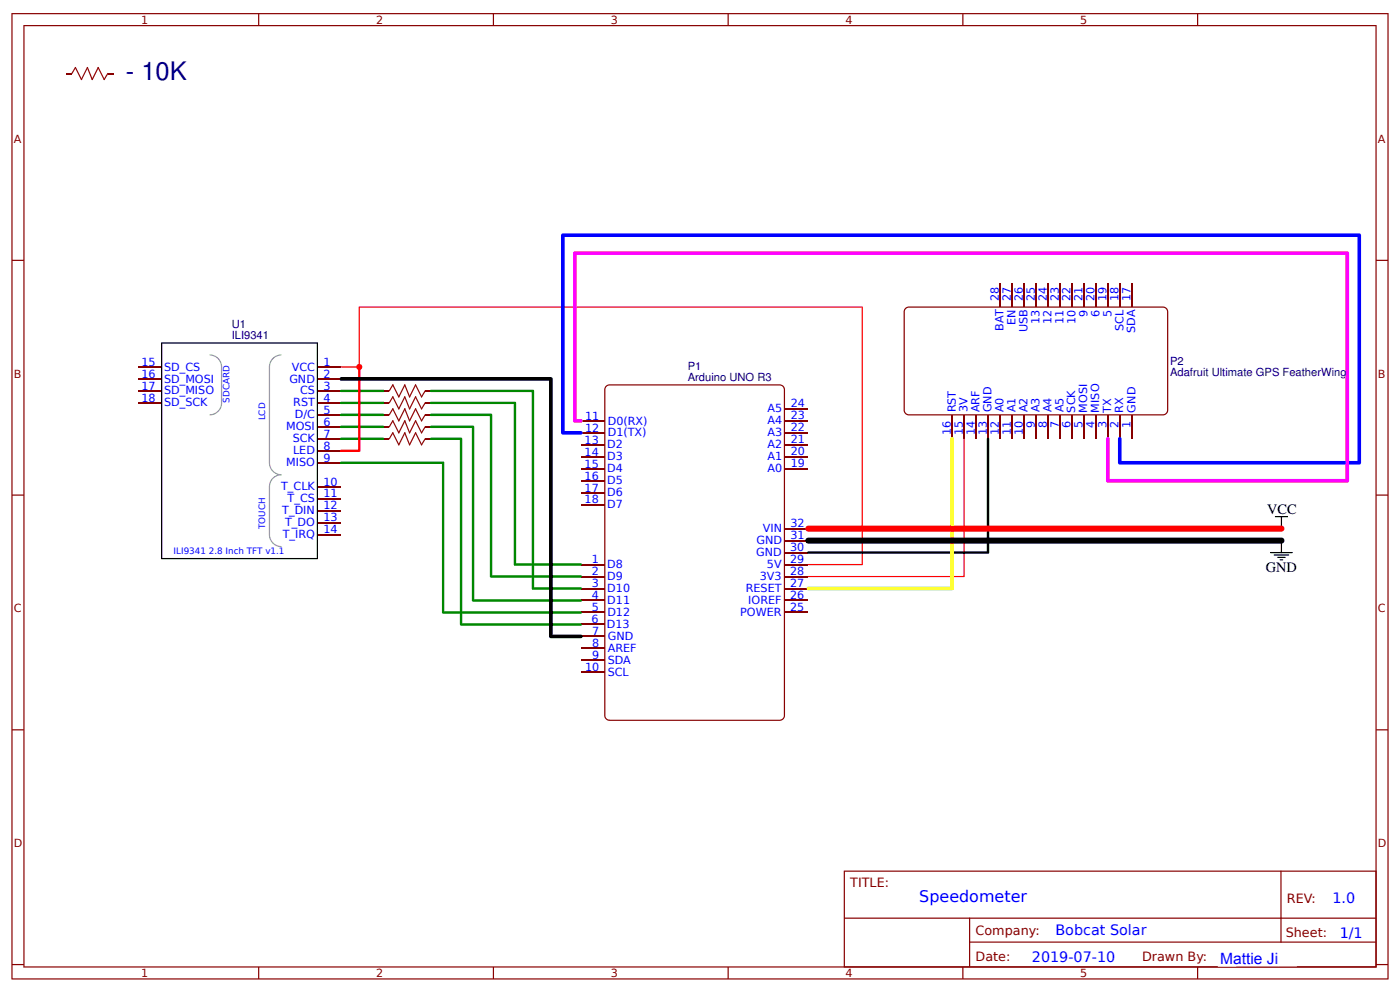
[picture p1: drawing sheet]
<svg xmlns="http://www.w3.org/2000/svg" width="309mm" height="219mm" viewBox="0 0 309 219" stroke-linecap="round" stroke-linejoin="round" font-family="sans-serif">
<g fill="#800">
<path d="M186.5 202.7h117.4l.1 .1-.1 .2h-117.3z"/>
<path d="M214.1 208h89.8l.1 .1-.1 .2h-89.7z"/>
<path d="M282.9 192.4l.2 .1v10.3l-.1 .2-.1-.2z"/>
<path d="M282.9 202.7l.2 .1v5.3l-.1 .2-.1-.2z"/>
<path d="M214.1 202.7l.2 .1v10.6l-.1 .2-.1-.2z"/>
<path d="M57 3v2.7h.3v-2.7zM108.9 3v2.7h.2v-2.7zM160.7 3v2.7h.3v-2.7zM212.6 3v2.7h.3v-2.7zM264.5 3v2.7h.2v-2.7zM2.6 57.4v.3h2.7v-.3zM304 57.4v.3h2.7v-.3zM2.6 109.2v.3h2.7v-.3zM304 109.2v.3h2.7v-.3zM2.6 161.1v.3h2.7v-.3zM304 161.1v.3h2.7v-.3zM2.6 213v.2h2.7v-.2zM304 213v.2h2.7v-.2zM57 213.6v2.7h.3v-2.7zM108.9 213.6v2.7h.2v-2.7zM160.7 213.6v2.7h.3v-2.7zM212.6 213.6v2.7h.3v-2.7zM264.5 213.6v2.7h.2v-2.7z"/>
<path d="M5.2 5.5v208.3h298.9v-208.3zM5.4 5.8h298.5v207.7h-298.5z"/>
<path d="M2.5 2.9v213.5h304.3v-213.5zM2.8 3.1h303.7v213h-303.7z"/>
<path d="M186.4 192.3v21.5h117.7v-21.5zM186.7 192.6h117.2v20.9h-117.2z"/>
</g>
<path d="M133.8 85.3l-.3 .8v72a1.19 1.19 0 0 0 1.2 1.2h37.5a1.19 1.19 0 0 0 1.2-1.2v-72a1.19 1.19 0 0 0-1.2-1.2h-37.5zM134 85.5l.7-.3h37.5a.92 .92 0 0 1 1 .9v72a.92 .92 0 0 1-1 .9h-37.5a.92 .92 0 0 1-1-.9v-72z" fill="#800000"/>
<g fill="none" stroke="#800" stroke-width=".26">
<path d="M30.4 81.1h5.3M30.4 83.7h5.3M30.4 86.4h5.3M30.4 89h5.3M70.1 81.1h5.3M70.1 83.7h5.3M70.1 86.4h5.3M70.1 89h5.3M70.1 91.7h5.3M70.1 94.3h5.3M70.1 96.9h5.3M70.1 99.6h5.3"/>
<path d="M128.3 93h5.3M128.3 95.6h5.3M128.3 98.3h5.3M173.3 93h5.3M173.3 95.6h5.3M173.3 98.3h5.3M173.3 90.3h5.3M70.1 102.2h5.3M70.1 107.5h5.3M70.1 110.2h5.3M70.1 112.8h5.3M70.1 115.5h5.3"/>
<path d="M70.1 118.1h5.3M128.3 100.9h5.3M128.3 103.6h5.3M128.3 106.2h5.3M128.3 108.8h5.3M128.3 111.5h5.3M173.3 100.9h5.3M173.3 103.6h5.3M173.3 119.4h5.3M173.3 116.8h5.3M128.3 124.7h5.3M128.3 127.4h5.3"/>
<path d="M128.3 130h5.3M128.3 132.7h5.3M128.3 135.3h5.3M128.3 138h5.3M173.3 124.7h5.3M173.3 127.4h5.3M173.3 130h5.3M173.3 132.7h5.3M173.3 135.3h5.3M173.3 122.1h5.3M128.3 140.6h5.3M128.3 143.2h5.3"/>
<path d="M128.3 145.9h5.3M128.3 148.5h5.3"/>
</g>
<path d="M35.6 75.6v47.9h34.6v-47.9zM35.9 75.9h34.1v47.4h-34.1z" fill="#000"/>
<g fill="#999">
<path d="M59.4 81l.3 .1v21.1l-.2 .2-.1-.2z"/>
<path d="M59.4 107.4l.3 .1v10.6l-.2 .1-.1-.1z"/>
<path d="M60.2 105.6l1.2-.7 .8-.2v.3a2.51 2.51 0 0 0-2.5 2.5h-.3l.1-.7z"/>
<path d="M59.4 118.1h.3a2.51 2.51 0 0 0 2.5 2.5v.3l-.7-.1-1.1-.6-.8-1z"/>
<path d="M59.4 102.2h.3a2.51 2.51 0 0 0 2.5 2.5v.3l-.7-.1-1.1-.6-.8-.9z"/>
<path d="M60.2 79.1l1.2-.7 .8-.1v.3a2.51 2.51 0 0 0-2.5 2.5h-.3l.1-.8z"/>
<path d="M48.9 81l.2 .1v7.9l-.1 .1-.2-.1z"/>
<path d="M46.3 78.3l1.1 .2 1 .7 .6 1.2 .1 .7h-.3a2.51 2.51 0 0 0-2.5-2.5z"/>
<path d="M46.3 91.5a2.51 2.51 0 0 0 2.5-2.5h.3l-.1 .8-.7 1.1-1.2 .8-.8 .1z"/>
</g>
<path d="M200 68.2l.8-.4h56.1a1.06 1.06 0 0 1 1.1 1.1v21.7a1.06 1.06 0 0 1-1.1 1.1h-56.1a1.06 1.06 0 0 1-1-1.1v-21.7z" fill="#fff"/>
<path d="M199.9 68.1l-.3 .8v21.7a1.19 1.19 0 0 0 1.2 1.2h56.1a1.19 1.19 0 0 0 1.2-1.2v-21.7a1.19 1.19 0 0 0-1.2-1.2h-56.1zM200.1 68.3l.7-.3h56.1a.92 .92 0 0 1 .9 .9v21.7a.92 .92 0 0 1-.9 .9h-56.1a.92 .92 0 0 1-.9-.9v-21.7z" fill="#800000"/>
<g fill="none" stroke="#800" stroke-width=".26">
<path d="M220.9 62.5v5.3M223.6 62.5v5.3M226.2 62.5v5.3M228.9 62.5v5.3M231.5 62.5v5.3M234.2 62.5v5.3M236.8 62.5v5.3M239.4 62.5v5.3M242.1 62.5v5.3M244.7 62.5v5.3M247.4 62.5v5.3M250 62.5v5.3"/>
<path d="M210.3 91.7v5.2M213 91.7v5.2M215.6 91.7v5.2M218.3 91.7v5.2M220.9 91.7v5.2M223.6 91.7v5.2M226.2 91.7v5.2M228.9 91.7v5.2M231.5 91.7v5.2M234.2 91.7v5.2M236.8 91.7v5.2M239.4 91.7v5.2"/>
<path d="M242.1 91.7v5.2M244.7 91.7v5.2M247.4 91.7v5.2M250 91.7v5.2"/>
</g>
<g fill="#f00">
<path d="M79.3 67.7h111.3v57.1l-12 .1-.1-.2 .1-.1h11.8v-56.6h-110.9v13.1l-4.1 .1v-.3h3.8z"/>
<path d="M178.5 127.3l34.4-.1v-30.3h.2v30.6h-34.5z"/>
</g>
<path d="M178.4 121.9l39.6-.1v-24.9l.2-.2 .3 .1v25.3l-.1 .2h-39.8l-.3-.1z" fill="#000"/>
<g fill="#a00000">
<path d="M93.8 86.3l.2-.1v.2l-.9 1.4-.1-.2z"/>
<path d="M91.7 84.9l.2 .2-1.3 2.6-.2 .1v-.2z"/>
<path d="M91.7 84.9l.2 .1 1.4 2.6-.1 .2-.2-.1z"/>
</g>
<path d="M93.9 86.2h1.4v.3h-1.4z" fill="#800"/>
<g fill="#a00000">
<path d="M86.7 84.9l.2 .1 1.3 2.6v.2l-.2-.1z"/>
<path d="M89.3 84.9l.3 .1 1 2.6-.1 .2-.1-.1z"/>
<path d="M89.3 84.9l.3 .2-1.4 2.6-.1 .1-.1-.2z"/>
<path d="M86.7 84.9h.2v.2l-1 1.4v-.2z"/>
</g>
<path d="M84.7 86.2h1.3v.3h-1.3z" fill="#800"/>
<g fill="#080">
<path d="M75.2 86.2l9.5-.1 .2 .3-.2 .2h-9.3l-.2-.1z"/>
<path d="M95.1 86.2h22.9v43.6h10.3l.3 .1-.1 .3-10.8 .1-.2-.2v-43.5h-22.2l-.3-.1z"/>
</g>
<g fill="#a00000">
<path d="M93.8 88.9h.2v.2l-.9 1.3-.1-.1z"/>
<path d="M91.7 87.6l.2 .1-1.3 2.7h-.2v-.1z"/>
<path d="M91.7 87.6h.2l1.4 2.7-.1 .1h-.2z"/>
</g>
<path d="M93.9 88.9h1.4v.2h-1.4z" fill="#800"/>
<g fill="#a00000">
<path d="M86.7 87.6h.2l1.3 2.7v.1h-.2z"/>
<path d="M89.3 87.6h.3l1 2.7-.1 .1h-.1z"/>
<path d="M89.3 87.6l.3 .1-1.4 2.7h-.1l-.1-.1z"/>
<path d="M86.7 87.6h.2v.1l-1 1.4v-.2z"/>
</g>
<path d="M84.7 88.9h1.3v.2h-1.3z" fill="#800"/>
<g fill="#a00000">
<path d="M23.7 16.2l.2-.1v.2l-.9 1.4-.1-.2z"/>
<path d="M21.6 14.8l.2 .2-1.3 2.6-.2 .1v-.2z"/>
<path d="M21.6 14.8l.2 .1 1.3 2.6v.2l-.2-.1z"/>
</g>
<path d="M23.8 16.1h1.3v.3h-1.3z" fill="#800"/>
<g fill="#a00000">
<path d="M16.6 14.8l.2 .1 1.3 2.6v.2l-.2-.1z"/>
<path d="M19.2 14.8l.2 .1 1.1 2.6-.1 .2-.1-.1z"/>
<path d="M19.2 14.8l.2 .2-1.3 2.6-.2 .1v-.2z"/>
<path d="M16.6 14.8h.1l.1 .2-1 1.4v-.2z"/>
</g>
<path d="M14.6 16.1h1.3v.3h-1.3z" fill="#800"/>
<g fill="#a00000">
<path d="M93.8 94.2h.2v.2l-.9 1.3-.1-.1z"/>
<path d="M91.7 92.9l.2 .1-1.3 2.7h-.2v-.1z"/>
<path d="M91.7 92.9h.2l1.4 2.7-.1 .1h-.2z"/>
</g>
<path d="M93.9 94.2h1.4v.2h-1.4z" fill="#800"/>
<g fill="#a00000">
<path d="M86.7 92.9h.2l1.3 2.7v.1h-.2z"/>
<path d="M89.3 92.9h.3l1 2.7-.1 .1h-.1z"/>
<path d="M89.3 92.9l.3 .1-1.4 2.7h-.1l-.1-.1z"/>
<path d="M86.7 92.9h.2v.1l-1 1.4v-.2z"/>
</g>
<path d="M84.7 94.2h1.3v.2h-1.3z" fill="#800"/>
<g fill="#a00000">
<path d="M93.8 91.6l.2-.1v.2l-.9 1.4-.1-.2z"/>
<path d="M91.7 90.2l.2 .2-1.3 2.6-.2 .1v-.2z"/>
<path d="M91.7 90.2l.2 .1 1.4 2.6-.1 .2-.2-.1z"/>
</g>
<path d="M93.9 91.5h1.4v.3h-1.4z" fill="#800"/>
<g fill="#a00000">
<path d="M86.7 90.2l.2 .1 1.3 2.6v.2l-.2-.1z"/>
<path d="M89.3 90.2l.3 .1 1 2.6-.1 .2-.1-.1z"/>
<path d="M89.3 90.2l.3 .2-1.4 2.6-.1 .1-.1-.2z"/>
<path d="M86.7 90.2h.2v.2l-1 1.4v-.2z"/>
</g>
<path d="M84.7 91.5h1.3v.3h-1.3z" fill="#800"/>
<g fill="#080">
<path d="M75.2 88.8l9.5-.1 .2 .3-.2 .3h-9.3l-.2-.2z"/>
<path d="M95.1 88.8h18.9v35.7h14.3l.3 .1-.1 .3-14.7 .1-.3-.2v-35.5h-18.2l-.3-.2z"/>
<path d="M75.2 91.5l9.5-.1 .2 .3-.2 .2h-9.3l-.2-.1z"/>
<path d="M95.1 91.5l13.4-.1 .2 .2v35.5h19.6l.3 .2-.1 .3h-20.2l-.1-35.7h-13l-.2-.2z"/>
<path d="M75.2 94.1l9.5-.1 .2 .3-.2 .3h-9.3l-.2-.2z"/>
<path d="M95.1 94.1l9.4-.1 .3 .2v38.2h23.5l.3 .2-.1 .3-24.2-.1-.1-38.2h-9l-.2-.2z"/>
</g>
<g fill="#a00000">
<path d="M93.8 96.9l.2-.1v.2l-.9 1.4-.1-.2z"/>
<path d="M91.7 95.5l.2 .2-1.3 2.6-.2 .1v-.2z"/>
<path d="M91.7 95.5l.2 .1 1.4 2.6-.1 .2-.2-.1z"/>
</g>
<path d="M93.9 96.8h1.4v.3h-1.4z" fill="#800"/>
<g fill="#a00000">
<path d="M86.7 95.5l.2 .1 1.3 2.6v.2l-.2-.1z"/>
<path d="M89.3 95.5l.3 .1 1 2.6-.1 .2-.1-.1z"/>
<path d="M89.3 95.5l.3 .2-1.4 2.6-.1 .1-.1-.2z"/>
<path d="M86.7 95.5h.2v.2l-1 1.4v-.2z"/>
</g>
<path d="M84.7 96.8h1.3v.3h-1.3z" fill="#800"/>
<g fill="#080">
<path d="M75.2 96.8l9.5-.1 .2 .2-.2 .3h-9.3l-.2-.2z"/>
<path d="M95.1 96.8l6.8-.1 .2 .2v40.8h26.2l.3 .2-.1 .3-26.8-.1-.1-40.9h-6.4l-.2-.2z"/>
</g>
<path d="M79.2 80.9l.3-.1 .1 .3v18.5l-.2 .3-4-.1-.3-.2 .3-.3h3.7z" fill="#f00"/>
<path d="M75.2 102l22.9 .1 .1 32.9h30.1l.2 .2 .1 .2-.3 .2-30.5-.1-.2-.2v-32.8h-22.2l-.2-.2z" fill="#080"/>
<path d="M75.1 83.4l.3-.1h46.3l.3 .1 .1 56.8h6.3l.3 .3-.1 .4-6.9 .1-.4-.4v-56.5h-45.9l-.4-.2z" fill="#000"/>
<path d="M124.1 51.7l.3-.1h176l.3 .4v50.4l-.4 .2h-52.9l-.3-.1-.1-.3v-5.3l.4-.4 .4 .4v4.9h52.1v-49.4h-175.1v42.8h3.6l.3 .4-.3 .4h-4l-.3-.1-.1-.3v-43.6z" fill="#00f"/>
<path d="M126.7 55.7l.3-.2 170.8 .1 .3 .3-.1 50.4-.3 .3h-53l-.2-.1-.2-.3v-9.3l.2-.2 .2-.2 .4 .4v8.9h52.2v-49.5h-169.9v36.3h1l.3 .4-.3 .4h-1.4l-.3-.1-.1-.3v-37.1z" fill="#f0f"/>
<path d="M210.1 96.7l.4-.1 .2 .3v33.1l-.1 .3-.3 .1h-31.7l-.3-.1-.1-.4 .4-.3h31.3v-32.7z" fill="#ff0"/>
<path d="M283 114l.2 .1v2.7l-.1 .1-.1-.1zM281.7 114h2.7l.2 .1-.2 .2h-2.6zM283 119.3l.2 .1v2.7l-.1 .1-.1-.1zM282.7 123.6l.7-.1 .1 .2-.7 .1zM282.2 123h1.7l.1 .1-.1 .2h-1.6zM281.4 122.5h3.3l.1 .1-.1 .1h-3.2zM280.6 122l4.9-.1 .1 .2-.1 .1h-4.8z" fill="#000"/>
<path d="M178.1 116.3l.5-.2h104.5l.5 .2 .2 .5-.2 .5-.5 .1h-104.5l-.4-.1-.2-.3-.1-.3z" fill="#f00"/>
<path d="M178.1 119l.5-.2h104.5l.5 .2 .2 .4-.2 .5-.5 .2h-104.5l-.4-.1-.2-.3-.1-.4z" fill="#000"/>
<circle cx="79.4" cy="81.1" r=".66" fill="#c00"/>
<g fill="#fff">
<path d="M273.1 209.4l-4 4.1h13.3l4.1-4.1zM269.1 209.4v4.1h4v-4.1zM282.4 209.4v4.1h4.1v-4.1z"/>
<path d="M273.1 209.4l-4 4.1h13.3l4.1-4.1zM269.1 209.4v4.1h4v-4.1zM282.4 209.4v4.1h4.1v-4.1z"/>
</g>
<text font-size="5.6" fill="#000080" x="27.8" y="17.8">- 10K</text>
<text font-size="3.5" fill="#00f" x="203.1" y="199.2">Speedometer</text>
<text font-size="3.4" fill="#00f" x="269.6" y="212.9">Mattie Ji</text>
<g font-size="3.2">
<text x="279.9" y="113.6">VCC</text>
<text x="279.7" y="126.3">GND</text>
</g>
<g font-size="3.2" fill="#00f">
<text x="294.4" y="199.4">1.0</text>
<text x="233.2" y="206.6">Bobcat Solar</text>
<text x="296" y="207.1">1/1</text>
<text x="228" y="212.4">2019-07-10</text>
</g>
<g font-size="2.8" fill="#800">
<text x="187.9" y="195.9">TITLE:</text>
<text x="284.3" y="199.4">REV:</text>
<text x="215.5" y="206.5">Company:</text>
<text x="284.1" y="207">Sheet:</text>
<text x="215.5" y="212.3">Date:</text>
<text x="252.3" y="212.4">Drawn By:</text>
</g>
<g font-size="2.5" fill="#800">
<text x="31.2" y="5.3">1</text>
<text x="83.1" y="5.3">2</text>
<text x="134.9" y="5.3">3</text>
<text x="186.8" y="5.3">4</text>
<text x="238.7" y="5.3">5</text>
<text x="3" y="31.6">A</text>
<text x="304.4" y="31.6">A</text>
<text x="3" y="83.4">B</text>
<text x="304.4" y="83.4">B</text>
<text x="3" y="135.3">C</text>
<text x="304.4" y="135.3">C</text>
<text x="3" y="187.2">D</text>
<text x="304.4" y="187.2">D</text>
<text x="31.2" y="215.9">1</text>
<text x="83.1" y="215.9">2</text>
<text x="134.9" y="215.9">3</text>
<text x="186.8" y="215.9">4</text>
<text x="238.7" y="215.9">5</text>
</g>
<g font-size="2.5" fill="#00f">
<text x="220.7" y="66.5" transform="rotate(-90 220.7 66.5)">28</text>
<text x="223.3" y="66.5" transform="rotate(-90 223.3 66.5)">27</text>
<text x="224.4" y="71.8" transform="rotate(-90 224.4 71.8)">EN</text>
<text x="226" y="66.5" transform="rotate(-90 226 66.5)">26</text>
<text x="228.6" y="66.5" transform="rotate(-90 228.6 66.5)">25</text>
<text x="229.7" y="71.5" transform="rotate(-90 229.7 71.5)">13</text>
<text x="231.2" y="66.5" transform="rotate(-90 231.2 66.5)">24</text>
<text x="232.3" y="71.5" transform="rotate(-90 232.3 71.5)">12</text>
<text x="233.9" y="66.5" transform="rotate(-90 233.9 66.5)">23</text>
<text x="234.9" y="71.5" transform="rotate(-90 234.9 71.5)">11</text>
<text x="236.5" y="66.5" transform="rotate(-90 236.5 66.5)">22</text>
<text x="237.6" y="71.5" transform="rotate(-90 237.6 71.5)">10</text>
<text x="239.2" y="66.5" transform="rotate(-90 239.2 66.5)">21</text>
<text x="240.2" y="69.9" transform="rotate(-90 240.2 69.9)">9</text>
<text x="241.8" y="66.5" transform="rotate(-90 241.8 66.5)">20</text>
<text x="242.9" y="69.9" transform="rotate(-90 242.9 69.9)">6</text>
<text x="244.5" y="66.5" transform="rotate(-90 244.5 66.5)">19</text>
<text x="245.5" y="69.9" transform="rotate(-90 245.5 69.9)">5</text>
<text x="247.1" y="66.5" transform="rotate(-90 247.1 66.5)">18</text>
<text x="249.8" y="66.5" transform="rotate(-90 249.8 66.5)">17</text>
<text x="221.7" y="73.1" transform="rotate(-90 221.7 73.1)">BAT</text>
<text x="227" y="73.4" transform="rotate(-90 227 73.4)">USB</text>
<text x="248.2" y="73" transform="rotate(-90 248.2 73)">SCL</text>
<text x="250.8" y="73.5" transform="rotate(-90 250.8 73.5)">SDA</text>
<text x="31.3" y="80.8">15</text>
<text x="31.3" y="83.4">16</text>
<text x="36.2" y="81.9">SD_CS</text>
<text x="64.4" y="81.9">VCC</text>
<text x="71.4" y="83.4">2</text>
<text x="71.4" y="80.8">1</text>
<text x="31.3" y="86.1">17</text>
<text x="31.3" y="88.7">18</text>
<text x="36.2" y="84.5">SD_MOSI</text>
<text x="36.2" y="87.2">SD_MISO</text>
<text x="36.2" y="89.8">SD_SCK</text>
<text x="63.9" y="84.5">GND</text>
<text x="64.8" y="89.8">RST</text>
<text x="66.3" y="87.2">CS</text>
<text x="71.4" y="88.7">4</text>
<text x="71.4" y="86.1">3</text>
<text x="63.2" y="95.1">MOSI</text>
<text x="65.1" y="92.4">D/C</text>
<text x="71.4" y="94">6</text>
<text x="71.4" y="91.4">5</text>
<text x="129.3" y="92.7">11</text>
<text x="129.3" y="95.4">12</text>
<text x="134.3" y="93.8">D0(RX)</text>
<text x="169.6" y="93.7">A4</text>
<text x="169.6" y="91.1">A5</text>
<text x="174.7" y="95.3">22</text>
<text x="174.7" y="92.7">23</text>
<text x="174.7" y="90">24</text>
<text x="211.1" y="91.1" transform="rotate(-90 211.1 91.1)">RST</text>
<text x="213.8" y="91.1" transform="rotate(-90 213.8 91.1)">3V</text>
<text x="216.4" y="91.1" transform="rotate(-90 216.4 91.1)">ARF</text>
<text x="219.1" y="91.1" transform="rotate(-90 219.1 91.1)">GND</text>
<text x="221.7" y="91.1" transform="rotate(-90 221.7 91.1)">A0</text>
<text x="224.4" y="91.1" transform="rotate(-90 224.4 91.1)">A1</text>
<text x="227" y="91.1" transform="rotate(-90 227 91.1)">A2</text>
<text x="228.6" y="94.5" transform="rotate(-90 228.6 94.5)">9</text>
<text x="229.7" y="91.1" transform="rotate(-90 229.7 91.1)">A3</text>
<text x="231.2" y="94.5" transform="rotate(-90 231.2 94.5)">8</text>
<text x="232.3" y="91.1" transform="rotate(-90 232.3 91.1)">A4</text>
<text x="233.9" y="94.5" transform="rotate(-90 233.9 94.5)">7</text>
<text x="234.9" y="91.1" transform="rotate(-90 234.9 91.1)">A5</text>
<text x="236.5" y="94.6" transform="rotate(-90 236.5 94.6)">6</text>
<text x="237.6" y="91.1" transform="rotate(-90 237.6 91.1)">SCK</text>
<text x="239.1" y="94.6" transform="rotate(-90 239.1 94.6)">5</text>
<text x="240.2" y="91.1" transform="rotate(-90 240.2 91.1)">MOSI</text>
<text x="241.8" y="94.6" transform="rotate(-90 241.8 94.6)">4</text>
<text x="242.9" y="91.1" transform="rotate(-90 242.9 91.1)">MISO</text>
<text x="244.4" y="94.6" transform="rotate(-90 244.4 94.6)">3</text>
<text x="245.5" y="91.1" transform="rotate(-90 245.5 91.1)">TX</text>
<text x="247.1" y="94.6" transform="rotate(-90 247.1 94.6)">2</text>
<text x="248.1" y="91.1" transform="rotate(-90 248.1 91.1)">RX</text>
<text x="249.7" y="94.6" transform="rotate(-90 249.7 94.6)">1</text>
<text x="250.9" y="91.1" transform="rotate(-90 250.9 91.1)">GND</text>
<text x="64.7" y="97.7">SCK</text>
<text x="64.7" y="100.4">LED</text>
<text x="71.4" y="102">9</text>
<text x="71.4" y="96.7">7</text>
<text x="71.4" y="99.3">8</text>
<text x="129.1" y="98">13</text>
<text x="129.1" y="100.6">14</text>
<text x="134.1" y="99.1">D2</text>
<text x="134.1" y="101.7">D3</text>
<text x="134.3" y="96.4">D1(TX)</text>
<text x="169.6" y="101.7">A1</text>
<text x="169.6" y="99">A2</text>
<text x="169.6" y="96.4">A3</text>
<text x="174.7" y="100.6">20</text>
<text x="174.7" y="97.9">21</text>
<text x="210.1" y="96.1" transform="rotate(-90 210.1 96.1)">16</text>
<text x="212.7" y="96.1" transform="rotate(-90 212.7 96.1)">15</text>
<text x="215.4" y="96.1" transform="rotate(-90 215.4 96.1)">14</text>
<text x="218" y="96.1" transform="rotate(-90 218 96.1)">13</text>
<text x="220.7" y="96.1" transform="rotate(-90 220.7 96.1)">12</text>
<text x="223.3" y="96.1" transform="rotate(-90 223.3 96.1)">11</text>
<text x="226" y="96.1" transform="rotate(-90 226 96.1)">10</text>
<text x="63.2" y="103">MISO</text>
<text x="71.4" y="107.3">10</text>
<text x="129.1" y="103.3">15</text>
<text x="129.1" y="105.9">16</text>
<text x="134.1" y="104.3">D4</text>
<text x="134.1" y="107">D5</text>
<text x="169.6" y="104.3">A0</text>
<text x="174.7" y="103.2">19</text>
<text x="62.1" y="108.3">T_CLK</text>
<text x="62.4" y="113.6">T_DIN</text>
<text x="63.5" y="111">T_CS</text>
<text x="71.4" y="112.6">12</text>
<text x="71.4" y="109.9">11</text>
<text x="129.1" y="108.6">17</text>
<text x="129.1" y="111.2">18</text>
<text x="134.1" y="109.6">D6</text>
<text x="134.1" y="112.3">D7</text>
<text x="62.5" y="118.9">T_IRQ</text>
<text x="63" y="116.3">T_DO</text>
<text x="71.4" y="117.8">14</text>
<text x="71.4" y="115.2">13</text>
<text x="168.5" y="117.6">VIN</text>
<text x="174.6" y="119.2">31</text>
<text x="174.6" y="116.5">32</text>
<text x="130.7" y="124.5">1</text>
<text x="134.2" y="125.5">D8</text>
<text x="167" y="122.8">GND</text>
<text x="167.1" y="120.2">GND</text>
<text x="169.4" y="125.5">5V</text>
<text x="174.5" y="121.8">30</text>
<text x="174.5" y="124.4">29</text>
<text x="130.7" y="127.1">2</text>
<text x="130.7" y="129.8">3</text>
<text x="134.2" y="128.2">D9</text>
<text x="134.2" y="130.8">D10</text>
<text x="164.8" y="130.8">RESET</text>
<text x="167.9" y="128.1">3V3</text>
<text x="174.5" y="129.7">27</text>
<text x="174.5" y="127.1">28</text>
<text x="130.7" y="137.7">6</text>
<text x="130.7" y="132.4">4</text>
<text x="130.8" y="135.1">5</text>
<text x="134.2" y="133.5">D11</text>
<text x="134.2" y="136.1">D12</text>
<text x="163.5" y="136.1">POWER</text>
<text x="165.3" y="133.4">IOREF</text>
<text x="174.5" y="135">25</text>
<text x="174.5" y="132.4">26</text>
<text x="130.8" y="140.4">7</text>
<text x="130.8" y="143">8</text>
<text x="134.1" y="138.7">D13</text>
<text x="134.3" y="141.4">GND</text>
<text x="129.3" y="148.3">10</text>
<text x="130.8" y="145.6">9</text>
<text x="134.3" y="144.1">AREF</text>
<text x="134.3" y="146.7">SDA</text>
<text x="134.3" y="149.3">SCL</text>
</g>
<g font-size="2.5" fill="#000080">
<text x="51.2" y="75">ILI9341</text>
<text x="51.2" y="72.5">U1</text>
<text x="151.9" y="81.7">P1</text>
<text x="258.5" y="83.1">Adafruit Ultimate GPS FeatherWing</text>
<text x="258.5" y="80.6">P2</text>
<text x="151.9" y="84.2">Arduino UNO R3</text>
</g>
<g font-size="1.9" fill="#00f">
<text x="50.7" y="88.9" transform="rotate(-90 50.7 88.9)">SDCARD</text>
<text x="58.6" y="92.9" transform="rotate(-90 58.6 92.9)">LCD</text>
<text x="58.6" y="116.9" transform="rotate(-90 58.6 116.9)">TOUCH</text>
<text x="38.4" y="122.5">ILI9341 2.8 Inch TFT v1.1</text>
</g>
</svg>
